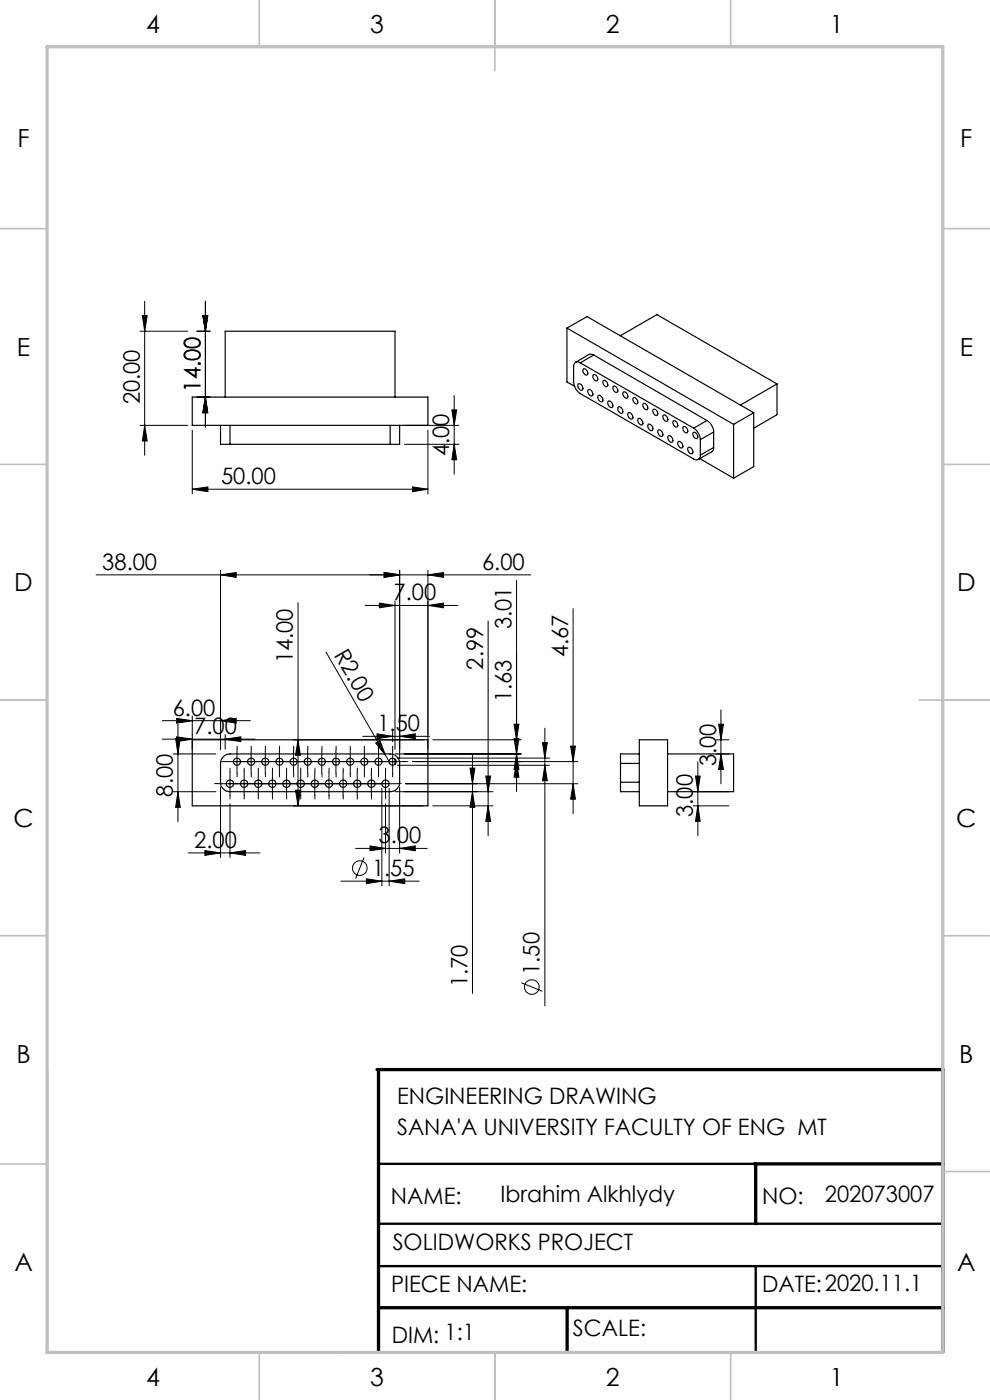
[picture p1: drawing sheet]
<svg xmlns="http://www.w3.org/2000/svg" width="210mm" height="297mm" viewBox="0 0 210 297" stroke-linecap="round" stroke-linejoin="round" font-family="sans-serif">
<g fill="none" stroke="#000" stroke-width=".21">
<path d="M29.7 70.3h10.1M30.2 67h1l-.5 3.3zM30.7 63.9v32.7M41.8 70.3h2.8M43 67h1.1l-.5 3.3zM43.6 63.9v26.7M29.7 90.2h10.1M30.7 90.2l.5 3.4h-1zM40.8 91.3v13.5M41.8 84.2h2.8M43.6 84.2l.5 3.4h-1.1zM85.8 90.2h11.6"/>
<path d="M85.8 94.3h11.6M90.8 91.3v13.5M95.8 87h1.1l-.6 3.2zM96.3 94.3l.6 3.2h-1.1zM96.3 83.9v16.7M40.8 103.8l3.3-.5v1zM40.8 103.8h50M87.5 103.3l3.3 .5-3.3 .5zM20.4 122h92.2M46.8 122l3.3-.5v1zM46.8 121v38M63.2 127.8v43.2"/>
<path d="M69.1 138.3l12.7 21.9M77.4 128.4h19.7M80.5 127.9l3.3 .5-3.3 .5zM81.5 121.5l3.3 .5-3.3 .5zM83.8 127.5v31.5M84.8 121v39.9M90.8 128.4l3.3-.5v1zM90.8 122l3.3-.5v1zM90.8 121v38M103.5 131.7v45.6M109.6 123.1v44.8M121.6 129.1v43.5"/>
<path d="M34.4 156.8h19.7M34.4 152.9h18.7M36.8 159.9h9M37.3 156.7h.9l-.5 3.2zM37.5 152.4l3.3 .5-3.3 .5zM37.5 156.3l3.3 .5-3.3 .5zM37.7 153.6v20.7M40.8 151.9v7.1M46.8 152.9l3.3-.5v1zM47.8 156.8l3.3-.5v1zM47.8 155.8v3.2M50.3 159.1v5"/>
<path d="M53.3 159.1v5M56.3 159.1v5M59.3 159.1v5M62.2 156.9h27.6M62.3 159.1v5M63.2 156.9l.5 3.3h-1zM65.3 159.1v5M68.3 159.1v5M71.3 159.1v5M74.3 159.1v5M76.9 156.2h14.2M77.3 159.1v5"/>
<path d="M79.7 157.6l.9-.5 1.2 3.1zM80 155.7l3.3 .5-3.3 .5zM80.3 159.1v5M83.3 155.2v2.1M83.3 159.1v5M83.8 159.9h26.8M84.8 156.2l3.3-.5v1zM91.8 156.9h18.8M100.2 159.9v50.8M109 153.6h1.1l-.5 3.3zM109 156.7h1.1l-.5 3.2zM109.6 159.9l.5 3.4h-1.1z"/>
<path d="M115.1 157.5h1l-.5 3.3zM115.6 154.5v58.9M121 158.3h1.1l-.5 3.3zM151.9 156.9h2.7M151.9 159.9h2.7M152.4 153.6h1.1l-.6 3.3zM152.9 150.6v15.7M152.9 159.9l.6 3.3h-1.1zM36.8 168h9M37.7 168l.5 3.3h-.9zM46.3 166.3h38M46.8 167v14.9"/>
<path d="M47.8 161.6h38M48.8 163.8v5M48.8 170.5v11.4M51.8 163.8v5M54.8 163.8v5M57.8 163.8v5M60.8 163.8v5M62.2 171h27.6M62.7 167.6h1l-.5 3.4zM63.8 163.8v5M66.8 163.8v5M69.8 163.8v5"/>
<path d="M72.8 163.8v5M75.4 180h15.2M75.8 163.8v5M78.5 179.5l3.3 .5-3.3 .5zM78.8 163.8v5M81 167.2v20.8M81.8 170.5v10.5M81.8 160.2l1 1.8M81.8 163.8v5M82.6 167.2v20.8M83.8 168h20.8M84.3 162.3h32.3"/>
<path d="M84.3 160.8h32.3M84.8 180l3.3-.5v1zM84.8 167v14M86 166.3h36.6M87.5 161.6h35.1M91.8 171h12.8M99.7 162.9h1l-.5 3.4zM100.2 168l.5 3.3h-1zM103 164.6h1.1l-.6 3.4zM103.5 171l.6 3.2h-1.1zM109.6 161.6l.5 3.3h-1.1zM115.6 162.3l.5 3.3h-1z"/>
<path d="M121.6 166.3l.5 3.2h-1.1zM147 171h7.6M147 168h7.6M147.5 164.6h1l-.5 3.4zM148 161.6v15.7M148 171l.5 3.2h-1zM39.9 180.9h15.2M43.5 180.4l3.3 .5-3.3 .6zM48.8 180.9l3.3-.5v1.1zM72.3 186.9h16.6M77.2 181.9l-1.8 4.5M77.7 186.4l3.3 .5-3.3 .6z"/>
<path d="M82.6 186.9l3.3-.5v1.1zM110.6 208.5l4.4 1.8"/>
<circle cx="76.3" cy="184.2" r="1.56"/>
<circle cx="112.8" cy="209.4" r="1.55"/>
</g>
<g fill="none" stroke="#000" stroke-width=".21" stroke-dasharray="15.2 1.3 1.3 1.3">
<path d="M50.3 159.1v-.8M53.3 159.1v-.8M56.3 159.1v-.8M59.3 159.1v-.8M62.3 159.1v-.8M65.3 159.1v-.8M68.3 159.1v-.8M71.3 159.1v-.8M74.3 159.1v-.8M77.3 159.1v-.8M80.3 159.1v-.8M83.3 159.1v-.8"/>
<path d="M46.3 166.2h-.8M47.8 161.6h-.8M48.8 163.7v-.7M48.8 168.7v.8M49.3 166.2h-.8M50.3 164.1v.7M50.8 161.6h-.8M51.3 166.2h.8M51.8 163.7v-.7M51.8 168.7v.8M52.3 166.2h-.8M52.8 161.6h.7"/>
<path d="M53.3 164.1v.7M53.8 161.6h-.8M54.3 166.2h.8M54.8 163.7v-.7M54.8 168.7v.8M55.3 166.2h-.8M55.8 161.6h.7M56.3 164.1v.7M56.8 161.6h-.8M57.3 166.2h.8M57.8 163.7v-.7M57.8 168.7v.8"/>
<path d="M58.3 166.2h-.8M58.8 161.6h.7M59.3 164.1v.7M59.8 161.6h-.8M60.3 166.2h.8M60.8 163.7v-.7M60.8 168.7v.8M61.3 166.2h-.8M61.8 161.6h.7M62.3 164.1v.7M62.8 161.6h-.8M63.3 166.2h.8"/>
<path d="M63.8 163.7v-.7M63.8 168.7v.8M64.3 166.2h-.8M64.8 161.6h.7M65.3 164.1v.7M65.8 161.6h-.8M66.3 166.2h.8M66.8 163.7v-.7M66.8 168.7v.8M67.3 166.2h-.8M67.8 161.6h.7M68.3 164.1v.7"/>
<path d="M68.8 161.6h-.8M69.3 166.2h.8M69.8 163.7v-.7M69.8 168.7v.8M70.3 166.2h-.8M70.8 161.6h.7M71.3 164.1v.7M71.8 161.6h-.8M72.3 166.2h.8M72.8 163.7v-.7M72.8 168.7v.8M73.3 166.2h-.8"/>
<path d="M73.8 161.6h.7M74.3 164.1v.7M74.8 161.6h-.8M75.3 166.2h.8M75.8 163.7v-.7M75.8 168.7v.8M76.3 166.2h-.8M76.8 161.6h.7M77.3 164.1v.7M77.8 161.6h-.8M78.3 166.2h.8M78.8 163.7v-.7"/>
<path d="M78.8 168.7v.8M79.3 166.2h-.8M79.8 161.6h.7M80.3 164.1v.7M80.8 161.6h-.8M81.3 166.2h.8M81.8 163.7v-.7M81.8 168.7v.8M82.8 161.6h.7M83.3 164.1v.7M84.3 166.2h.8M85.8 161.6h.7"/>
</g>
<path d="M80.3 246.9h80M80.3 259.6h119.7M80.3 268.6h119.7M160.3 268.6v18.3M72.5 286.9v.1" fill="none" stroke="#000" stroke-width=".5"/>
<path d="M80 226.9h120v60M80.3 226.9v60M160 246.9h40M160.3 246.9v12.7M80.3 277.4h119.7M120.3 277.4v9.5" fill="none" stroke="#000" stroke-width=".7"/>
<g fill="none" stroke="#c0c0c0" stroke-width=".35">
<path d="M55 0v10M105 0v15M155 0v10M0 48.5h10M200 48.5h10M0 98.5h10M200 98.5h10M0 148.5h10M195 148.5h15M0 198.5h10M200 198.5h10M0 246.9h10"/>
<path d="M200 248.5h10M55 287v10M105 287v10M155 287v10"/>
</g>
<path d="M10 226.9v60.1" fill="none" stroke="#c0c0c0" stroke-width=".5"/>
<path d="M10 9.9h190v277h-190z" fill="none" stroke="#c0c0c0" stroke-width=".7"/>
<g fill="#000">
<path d="M79.7 157.6l.9-.5 1.2 3.1z"/>
<path d="M80.5 127.9l3.3 .5-3.3 .5zM90.8 128.4l3.3-.5v1z"/>
<path d="M81.5 121.5l3.3 .5-3.3 .5zM90.8 122l3.3-.5v1zM77.7 186.4l3.3 .5-3.3 .6zM82.6 186.9l3.3-.5v1.1zM80 155.7l3.3 .5-3.3 .5zM84.8 156.2l3.3-.5v1zM78.5 179.5l3.3 .5-3.3 .5zM84.8 180l3.3-.5v1zM40.8 103.8l3.3-.5v1zM87.5 103.3l3.3 .5-3.3 .5z"/>
<path d="M81.5 121.5l3.3 .5-3.3 .5zM46.8 122l3.3-.5v1zM46.8 152.9l3.3-.5v1zM37.5 152.4l3.3 .5-3.3 .5zM48.8 180.9l3.3-.5v1.1zM43.5 180.4l3.3 .5-3.3 .6z"/>
<path d="M37.3 156.7h.9l-.5 3.2zM37.7 168l.5 3.3h-.9zM103 164.6h1.1l-.6 3.4zM103.5 171l.6 3.2h-1.1zM99.7 162.9h1l-.5 3.4zM100.2 168l.5 3.3h-1zM121 158.3h1.1l-.5 3.3zM121.6 166.3l.5 3.2h-1.1zM147.5 164.6h1l-.5 3.4zM148 171l.5 3.2h-1zM43 67h1.1l-.5 3.3zM43.6 84.2l.5 3.4h-1.1zM43 67h1.1l-.5 3.3zM43.6 84.2l.5 3.4h-1.1zM95.8 87h1.1l-.6 3.2zM96.3 94.3l.6 3.2h-1.1z"/>
<path d="M37.5 156.3l3.3 .5-3.3 .5zM47.8 156.8l3.3-.5v1z"/>
<path d="M109.6 159.9l.5 3.4h-1.1zM109 153.6h1.1l-.5 3.3zM109.6 161.6l.5 3.3h-1.1zM109 156.7h1.1l-.5 3.2z"/>
<path d="M152.4 153.6h1.1l-.6 3.3zM152.9 159.9l.6 3.3h-1.1z"/>
<path d="M62.7 167.6h1l-.5 3.4zM63.2 156.9l.5 3.3h-1zM115.6 162.3l.5 3.3h-1zM115.1 157.5h1l-.5 3.3zM30.7 90.2l.5 3.4h-1zM30.2 67h1l-.5 3.3z"/>
</g>
<g fill="none" stroke="#000" stroke-width=".25">
<path d="M120.3 69.6v11.4l1.6 .9M120.3 69.6l35.3 20.4M120.3 69.6l4.2-2.4 35.4 20.4M123.1 77a.86 .86 0 0 0-1-.1 .86 .86 0 0 0-.4 .9v3.2a3.3 3.3 0 0 0 1.4 2.5l24 13.9a.86 .86 0 0 0 1 .1 .86 .86 0 0 0 .5-.9M123.1 77l24 13.8M123.8 78.2a.83 .83 0 0 1 .7 .5 .83 .83 0 0 1 0 .9 .91 .91 0 0 1-.7-1.4zM125.8 79.6a.74 .74 0 0 1 .8 .1 .74 .74 0 0 1 .2 .9 .53 .53 0 0 1-.6 .1 .53 .53 0 0 1-.4-.5zM125.9 75.3l-.9-.1-2.9 1.7M125.9 75.3l24.1 13.9M125.9 75.3l-2.8 1.7M131.6 71.2l7.7-4.5 25.5 14.8M40.8 84.2h50v6h-50z"/>
<path d="M46.8 90.2v4.1h2M47.8 84.2v-13.9h36v13.9M48.8 90.2v4.1M48.8 94.3h34M82.8 90.2v4.1M84.8 90.2v4.1h-2M122.6 81.5a.81 .81 0 0 1 .9 .4 .81 .81 0 0 1-.1 .9 1.01 1.01 0 0 1-.8-1.3zM124.7 82.8a.74 .74 0 0 1 .8 .1 .74 .74 0 0 1 .3 .7 .37 .37 0 0 1-.3 .4 .37 .37 0 0 1-.4-.1l-.4-.6zM126.9 83.9a.82 .82 0 0 1 .8 .4 .82 .82 0 0 1 0 .9 .93 .93 0 0 1-.8-1.3zM128 80.7a.79 .79 0 0 1 .8 .4 .79 .79 0 0 1-.1 .9 .92 .92 0 0 1-.7-1.3zM129 85.2a.81 .81 0 0 1 .9 .3 .81 .81 0 0 1-.1 1 .96 .96 0 0 1-.8-1.3zM130.1 82a.79 .79 0 0 1 .8 .3 .79 .79 0 0 1-.1 1 .96 .96 0 0 1-.7-1.3z"/>
<path d="M131.1 86.4a.81 .81 0 0 1 .9 .4 .81 .81 0 0 1-.1 .9 .96 .96 0 0 1-.8-1.3zM132.2 83.2a.79 .79 0 0 1 .8 .4 .79 .79 0 0 1 0 .9 1 1 0 0 1-.8-1.3zM133.2 87.7a.55 .55 0 0 1 .6-.1 .55 .55 0 0 1 .3 .4 .47 .47 0 0 1 .2 .6 .47 .47 0 0 1-.5 .3 1.08 1.08 0 0 1-.6-1.2zM134.3 84.4a.8 .8 0 0 1 .8 .4 .8 .8 0 0 1 0 .9 .92 .92 0 0 1-.8-1.3zM135.4 88.8a.82 .82 0 0 1 .8 .4 .82 .82 0 0 1-.1 .9 1.01 1.01 0 0 1-.7-1.3zM136.5 85.6a.83 .83 0 0 1 .8 .4 .83 .83 0 0 1-.1 .9 .89 .89 0 0 1-.7-1.3zM137.5 90.1a.81 .81 0 0 1 .8 .3 .81 .81 0 0 1 0 1 1.01 1.01 0 0 1-.8-1.3zM138.6 86.9a.79 .79 0 0 1 .8 .4 .79 .79 0 0 1-.1 .9 .95 .95 0 0 1-.7-1.3zM139.6 91.3a.81 .81 0 0 1 .9 .4 .81 .81 0 0 1-.1 .9 .96 .96 0 0 1-.8-1.3zM140.7 88.1a.79 .79 0 0 1 .8 .4 .79 .79 0 0 1 0 .9 .94 .94 0 0 1-.8-1.3zM141.7 92.5a.82 .82 0 0 1 .9 .4 .82 .82 0 0 1-.1 .9 .93 .93 0 0 1-.8-1.3zM142.8 89.3a.79 .79 0 0 1 .8 .4 .79 .79 0 0 1 0 .9 .92 .92 0 0 1-.8-1.3z"/>
<path d="M143.9 93.7a.81 .81 0 0 1 .8 .4 .81 .81 0 0 1-.1 .9 .96 .96 0 0 1-.7-1.3zM144.9 90.6a.79 .79 0 0 1 .9 .3 .79 .79 0 0 1-.1 .9 .94 .94 0 0 1-.8-1.2zM146 94.9a.86 .86 0 0 1 .8 .5 .86 .86 0 0 1 0 .9 .92 .92 0 0 1-.8-1.4zM147 91.8a.79 .79 0 0 1 .9 .4 .79 .79 0 0 1-.1 .9 1 1 0 0 1-.8-1.3zM147.1 90.8a3.1 3.1 0 0 1 1.5 2.5M148.4 97.3l7.2 4.2M148.6 93.3v3.3M150 89.2a3.1 3.1 0 0 1 1.4 2.4M150 89.2l-2.9 1.6M151.4 94.9l-.1 .6-.3 .3-2.9 1.7M151.4 91.6v3.3M151.4 91.6l-2.8 1.7"/>
<path d="M151.4 94.9l-2.8 1.7M155.6 90v11.5M159.9 87.6l-4.3 2.4M159.9 87.6v11.4l-4.3 2.5M164.8 81.5v6.5l-4.9 2.8M164.8 81.5l-7.7 4.4M40.8 156.9h50v14.1h-50zM135.6 159.9h-4v2.1M135.6 156.9h6v14.1h-6zM141.6 159.9h14v8.1h-14M47.3 160.7l.6-.6 .9-.2h34a1.98 1.98 0 0 1 2 2.1v3.9a2.03 2.03 0 0 1-2 2.1h-34a2.03 2.03 0 0 1-2-2.1v-3.9l.2-.9zM83.8 161v1.1"/>
<path d="M131.6 165.9v2.1h4M131.6 162h4M131.6 165.9h4M131.6 162v3.9"/>
<circle cx="48.8" cy="166.3" r=".78"/>
<circle cx="50.3" cy="161.6" r=".74"/>
<circle cx="51.8" cy="166.3" r=".78"/>
<circle cx="53.3" cy="161.6" r=".75"/>
<circle cx="54.8" cy="166.3" r=".78"/>
<circle cx="56.3" cy="161.6" r=".75"/>
<circle cx="57.8" cy="166.3" r=".78"/>
<circle cx="59.3" cy="161.6" r=".75"/>
<circle cx="60.8" cy="166.3" r=".78"/>
<circle cx="62.3" cy="161.6" r=".75"/>
<circle cx="63.8" cy="166.3" r=".78"/>
<circle cx="65.3" cy="161.6" r=".75"/>
<circle cx="66.8" cy="166.3" r=".78"/>
<circle cx="68.3" cy="161.6" r=".75"/>
<circle cx="69.8" cy="166.3" r=".78"/>
<circle cx="71.3" cy="161.6" r=".75"/>
<circle cx="72.8" cy="166.3" r=".78"/>
<circle cx="74.3" cy="161.6" r=".75"/>
<circle cx="75.8" cy="166.3" r=".78"/>
<circle cx="77.3" cy="161.6" r=".75"/>
<circle cx="78.8" cy="166.3" r=".78"/>
<circle cx="80.3" cy="161.6" r=".75"/>
<circle cx="81.8" cy="166.3" r=".78"/>
<circle cx="83.3" cy="161.6" r=".75"/>
</g>
<g font-size="5.3">
<text x="31" y="7">4</text>
<text x="78.5" y="7">3</text>
<text x="128.5" y="7">2</text>
<text x="176" y="7">1</text>
<text x="3.7" y="31.2">F</text>
<text x="203.7" y="31.2">F</text>
<text x="3.6" y="75.5">E</text>
<text x="203.6" y="75.5">E</text>
<text x="3" y="125.4">D</text>
<text x="203" y="125.4">D</text>
<text x="2.8" y="175.4">C</text>
<text x="202.8" y="175.4">C</text>
<text x="3.5" y="225.5">B</text>
<text x="203.5" y="225.5">B</text>
<text x="3" y="269.7">A</text>
<text x="203" y="269.7">A</text>
<text x="31" y="294">4</text>
<text x="78.5" y="294">3</text>
<text x="128.5" y="294">2</text>
<text x="176" y="294">1</text>
</g>
<g font-size="4.8">
<text x="42.5" y="83.1" transform="rotate(-90 42.5 83.1)">14.00</text>
<text x="29.6" y="85.8" transform="rotate(-90 29.6 85.8)">20.00</text>
<text x="95.3" y="96.8" transform="rotate(-90 95.3 96.8)">4.00</text>
<text x="46.9" y="102.7">50.00</text>
<text x="21.7" y="120.9">38.00</text>
<text x="102.3" y="120.9">6.00</text>
<text x="83.5" y="127.3">7.00</text>
<text x="108.5" y="133.4" transform="rotate(-90 108.5 133.4)">3.01</text>
<text x="62.1" y="140.7" transform="rotate(-90 62.1 140.7)">14.00</text>
<text x="70.7" y="138.9" transform="rotate(60 70.7 138.9)">R2.00</text>
<text x="102.5" y="142" transform="rotate(-90 102.5 142)">2.99</text>
<text x="120.5" y="139.4" transform="rotate(-90 120.5 139.4)">4.67</text>
<text x="108.5" y="148.9" transform="rotate(-90 108.5 148.9)">1.63</text>
<text x="36.6" y="151.8">6.00</text>
<text x="41.2" y="155.7">7.00</text>
<text x="80.1" y="155.1">1.50</text>
<text x="151.9" y="162.5" transform="rotate(-90 151.9 162.5)">3.00</text>
<text x="36.7" y="169" transform="rotate(-90 36.7 169)">8.00</text>
<text x="147" y="173.3" transform="rotate(-90 147 173.3)">3.00</text>
<text x="41.2" y="179.8">2.00</text>
<text x="80.3" y="178.9">3.00</text>
<text x="78.9" y="185.8">1.55</text>
<text x="99.1" y="209.4" transform="rotate(-90 99.1 209.4)">1.70</text>
<text x="114.5" y="206.8" transform="rotate(-90 114.5 206.8)">1.50</text>
<text x="84.2" y="234.1">ENGINEERING DRAWING</text>
<text x="84.2" y="240.7">SANA'A UNIVERSITY FACULTY OF ENG MT</text>
<text x="82.9" y="255.3">NAME:</text>
<text x="106.2" y="254.9">Ibrahim Alkhlydy</text>
<text x="161.7" y="255.3">NO:</text>
<text x="175" y="254.9">202073007</text>
<text x="83.3" y="265.1">SOLIDWORKS PROJECT</text>
<text x="82.9" y="274.2">PIECE NAME:</text>
<text x="161.7" y="274.2">DATE:2020.11.1</text>
<text x="83.1" y="284.8">DIM: 1:1</text>
<text x="121.5" y="283.4">SCALE:</text>
</g>
</svg>
